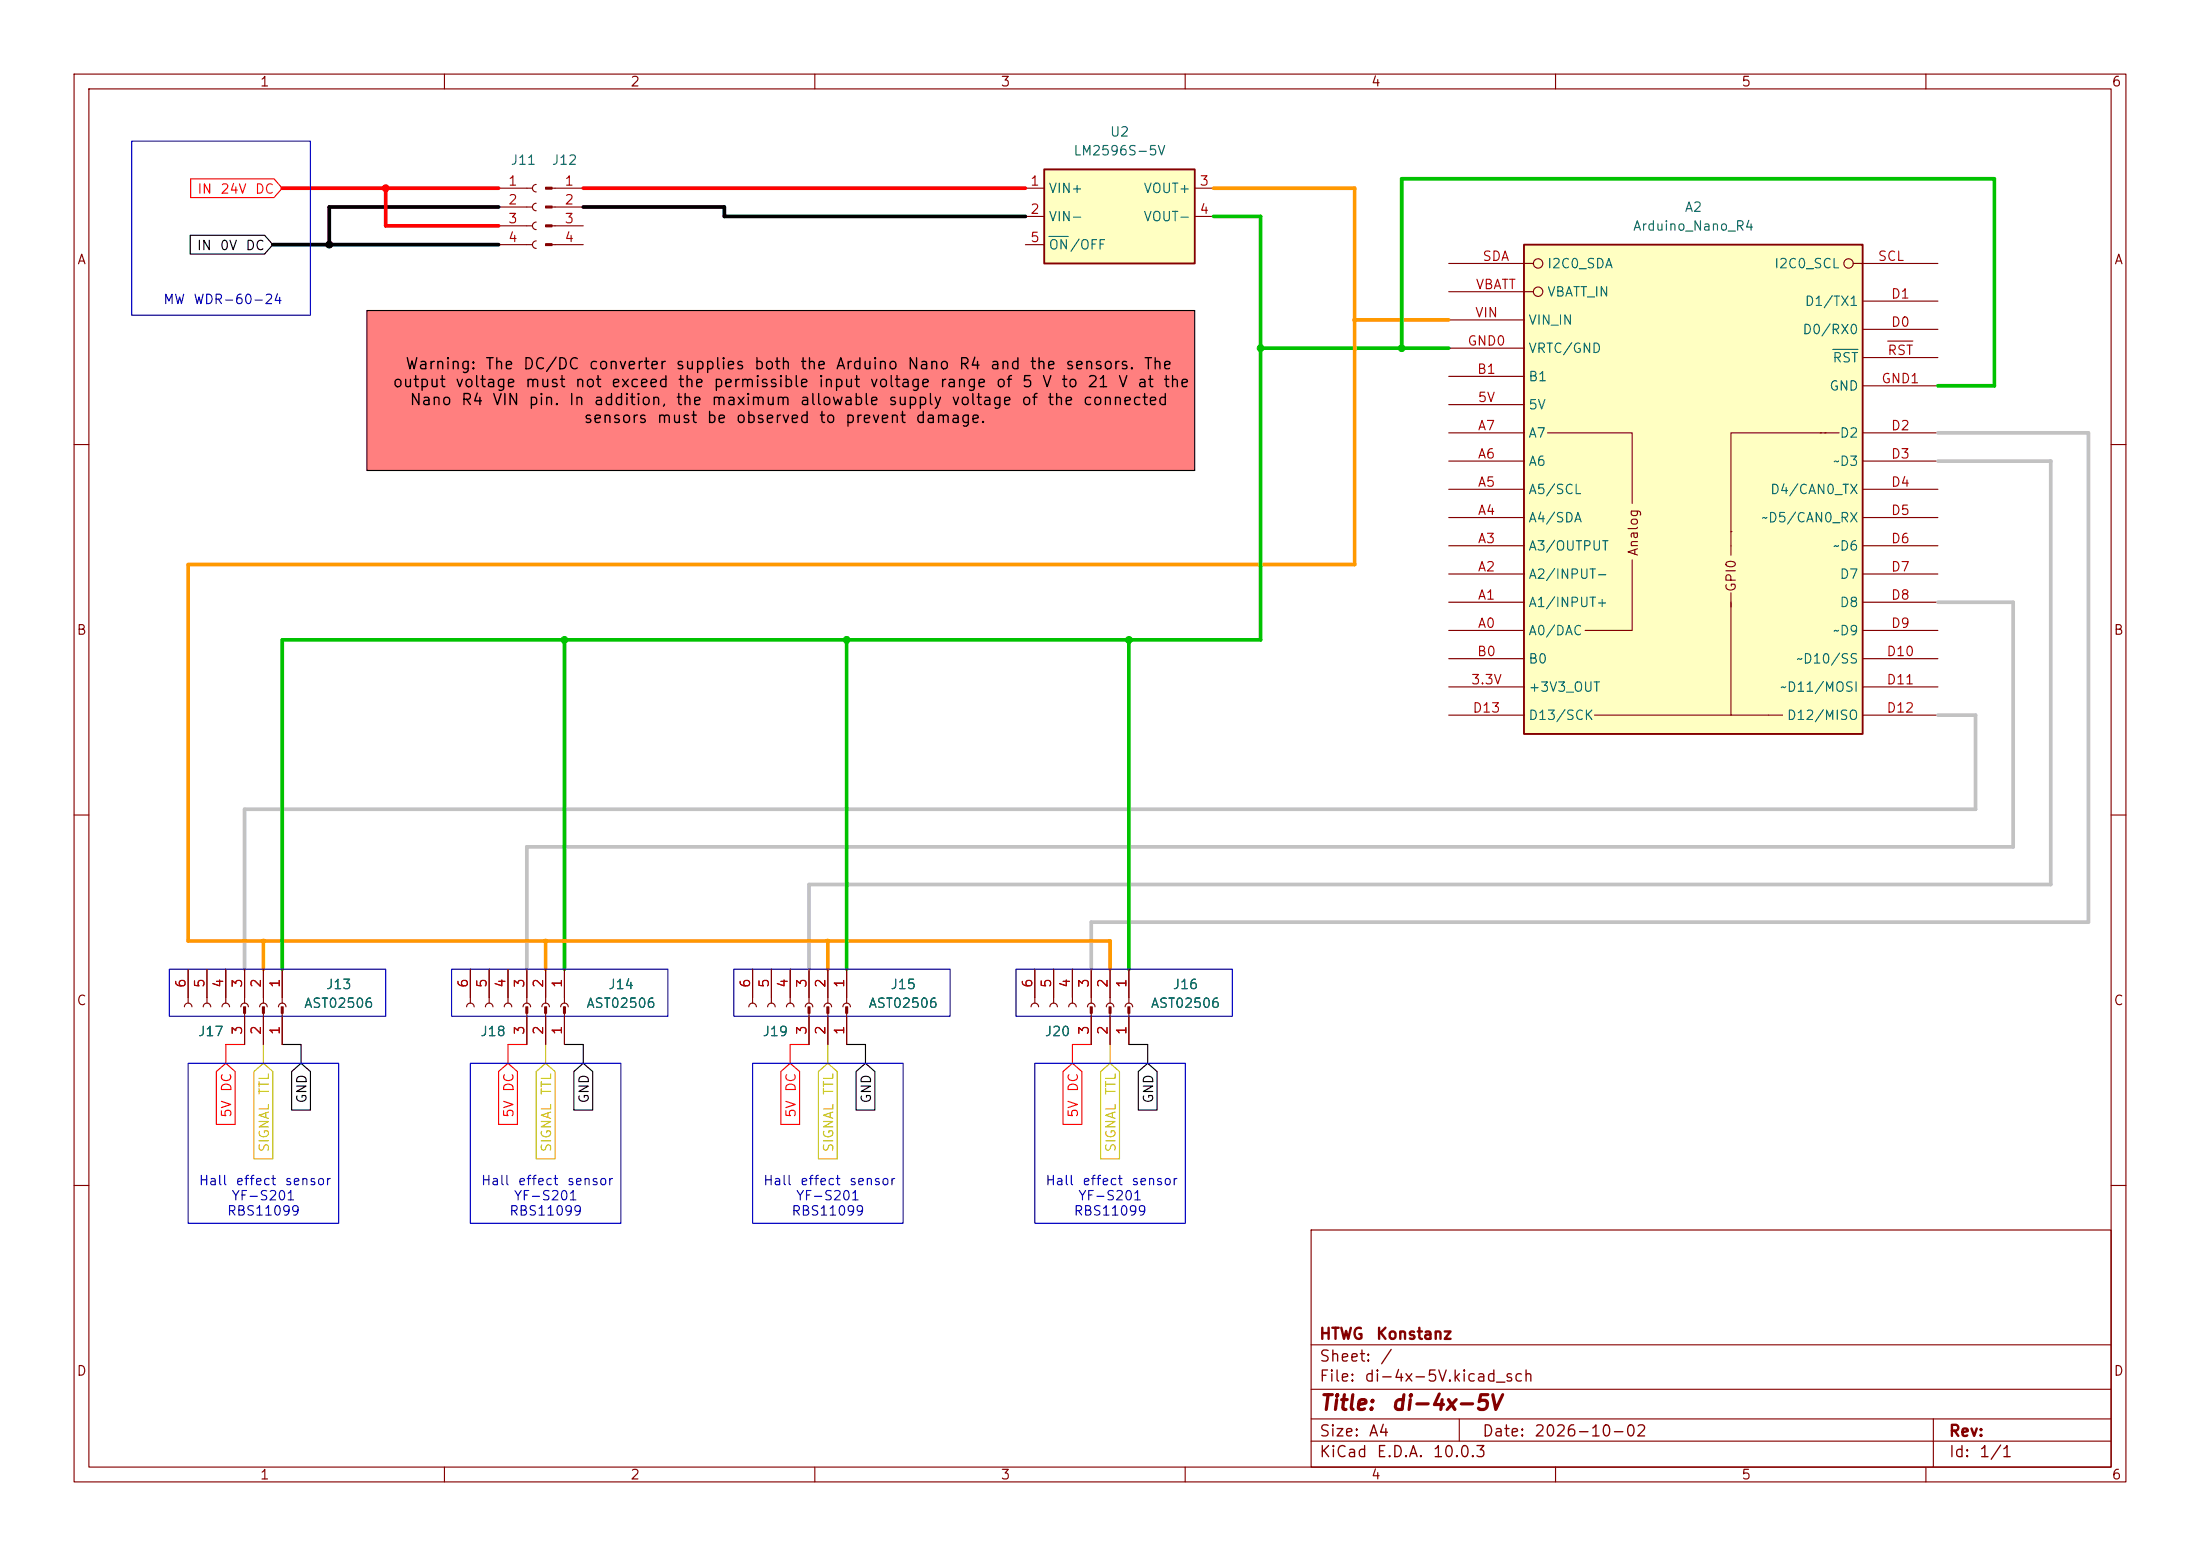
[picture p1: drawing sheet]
<svg xmlns="http://www.w3.org/2000/svg" width="297mm" height="210mm" viewBox="0 0 297 210" stroke-linecap="round" stroke-linejoin="round" font-family="sans-serif">
<g fill="none" stroke="#840000" stroke-width=".15">
<path d="M10 10h277v190h-277zM12 12h273v186h-273zM60 10v2M110 10v2M160 10v2M210 10v2M260 10v2M10 60h2M285 60h2M10 110h2M285 110h2M10 160h2"/>
<path d="M177 166h108v32h-108zM285 160h2M60 198v2M110 198v2M160 198v2M177 194.5h108M177 191.5h108M177 187.5h108M177 181.5h108M197 191.5v3M210 198v2M260 198v2"/>
<path d="M261 191.5v6.5"/>
</g>
<path d="M49.5 41.9h111.8v21.6h-111.8z" fill="#ff7f7f"/>
<path d="M205.7 33h45.8v66.1h-45.8z" fill="#ffffc2"/>
<path d="M205.7 33h45.8v66.1h-45.8z" fill="none" stroke="#840000" stroke-width=".25"/>
<g fill="none" stroke="#840000" stroke-width=".15">
<path d="M67.3 25.4h4.6M67.3 27.9h4.6M67.3 30.5h4.6M67.3 33h4.6M72.4 24.9a.51 .51 0 0 0-.5 .5 .51 .51 0 0 0 .5 .5M72.4 27.4a.51 .51 0 0 0-.5 .5 .51 .51 0 0 0 .5 .5M72.4 30a.51 .51 0 0 0-.5 .5 .51 .51 0 0 0 .5 .5M72.4 32.5a.51 .51 0 0 0-.5 .5 .51 .51 0 0 0 .5 .5M195.6 35.6h11.4M195.6 39.4h11.4M250.2 35.6h11.4M195.6 58.4h10.1"/>
<path d="M195.6 54.6h10.1M195.6 50.8h10.1M195.6 47h10.1M195.6 43.2h10.1M208.9 58.4h11.4v9.5M245.7 58.4h.1M246.4 58.4h.1M246.4 58.4h-12.7v16.5M246.4 58.4h1.9M251.5 58.4h10.1M251.5 44.5h10.1M251.5 40.6h10.1"/>
<path d="M251.5 52.1h10.1M251.5 48.3h10.1M195.6 77.5h10.1M195.6 73.7h10.1M195.6 69.9h10.1M195.6 66h10.1M195.6 62.2h10.1M220.3 75.6v9.5h-6.3M233.7 71.8h.1M251.5 77.5h10.1M251.5 73.7h10.1M251.5 69.9h10.1"/>
<path d="M251.5 66h10.1M251.5 62.2h10.1M195.6 96.5h10.1M195.6 92.7h10.1M195.6 85.1h10.1M195.6 81.3h10.1M195.6 88.9h10.1M215.3 96.5h18.4M233.7 81.3v15.2h7M233.7 80v1.9M251.5 96.5h10.1M251.5 92.7h10.1"/>
<path d="M251.5 85.1h10.1M251.5 81.3h10.1M251.5 88.9h10.1M24.9 135.9a.51 .51 0 0 1 .5-.5 .51 .51 0 0 1 .5 .5M25.4 130.8v4.6M27.4 135.9a.51 .51 0 0 1 .5-.5 .51 .51 0 0 1 .5 .5M27.9 130.8v4.6M30 135.9a.51 .51 0 0 1 .5-.5 .51 .51 0 0 1 .5 .5M30.5 130.8v4.6M32.5 135.9a.51 .51 0 0 1 .5-.5 .51 .51 0 0 1 .5 .5M33 130.8v4.6M33 136.8v4.2"/>
<path d="M35.1 135.9a.51 .51 0 0 1 .5-.5 .51 .51 0 0 1 .5 .5M35.6 130.8v4.6M35.6 136.8v4.2M37.6 135.9a.51 .51 0 0 1 .5-.5 .51 .51 0 0 1 .5 .5M38.1 130.8v4.6M38.1 136.8v4.2M63 135.9a.51 .51 0 0 1 .5-.5 .51 .51 0 0 1 .5 .5M63.5 130.8v4.6M65.5 135.9a.51 .51 0 0 1 .5-.5 .51 .51 0 0 1 .5 .5M66 130.8v4.6M68.1 135.9a.51 .51 0 0 1 .5-.5 .51 .51 0 0 1 .5 .5M68.6 130.8v4.6"/>
<path d="M70.6 135.9a.51 .51 0 0 1 .5-.5 .51 .51 0 0 1 .5 .5M71.1 130.8v4.6M73.2 135.9a.51 .51 0 0 1 .5-.5 .51 .51 0 0 1 .5 .5M73.7 130.8v4.6M75.7 135.9a.51 .51 0 0 1 .5-.5 .51 .51 0 0 1 .5 .5M76.2 130.8v4.6M139.2 135.9a.51 .51 0 0 1 .5-.5 .51 .51 0 0 1 .5 .5M139.7 130.8v4.6M141.7 135.9a.51 .51 0 0 1 .5-.5 .51 .51 0 0 1 .5 .5M142.2 130.8v4.6M144.3 135.9a.51 .51 0 0 1 .5-.5 .51 .51 0 0 1 .5 .5M144.8 130.8v4.6"/>
<path d="M146.8 135.9a.51 .51 0 0 1 .5-.5 .51 .51 0 0 1 .5 .5M147.3 130.8v4.6M147.3 136.8v4.2M149.4 135.9a.51 .51 0 0 1 .5-.5 .51 .51 0 0 1 .5 .5M149.9 130.8v4.6M149.9 136.8v4.2M151.9 135.9a.51 .51 0 0 1 .5-.5 .51 .51 0 0 1 .5 .5M152.4 130.8v4.6M152.4 136.8v4.2"/>
<circle cx="207.6" cy="39.4" r=".63"/>
<circle cx="207.6" cy="35.6" r=".63"/>
<circle cx="249.6" cy="35.6" r=".63"/>
</g>
<path d="M247.4 47.2h3.4" fill="none" stroke="#006464" stroke-width=".15"/>
<path d="M254.8 46h3.4" fill="none" stroke="#a90000" stroke-width=".15"/>
<g fill="#840000" stroke="#840000" stroke-width=".15">
<path d="M152.3 135.9h.2v.9h-.2z"/>
<path d="M149.7 135.9h.3v.9h-.3z"/>
<path d="M147.2 135.9h.2v.9h-.2z"/>
<path d="M38 135.9h.2v.9h-.2z"/>
<path d="M35.4 135.9h.3v.9h-.3z"/>
<path d="M32.9 135.9h.2v.9h-.2z"/>
</g>
<path d="M141 22.9h20.3v12.7h-20.3z" fill="#ffffc2"/>
<path d="M141 22.9h20.3v12.7h-20.3z" fill="none" stroke="#840000" stroke-width=".25"/>
<g fill="none" stroke="#840000" stroke-width=".15">
<path d="M74.5 25.4h4.2M74.5 33h4.2M74.5 27.9h4.2M74.5 30.5h4.2M138.4 25.4h2.6M138.4 29.2h2.6M138.4 33h2.6M161.3 25.4h2.5M161.3 29.2h2.5M25.4 130.8v3.8M27.9 130.8v3.8M30.5 130.8v3.8"/>
<path d="M33 130.8v3.8M33 137.2v3.8M35.6 130.8v3.8M35.6 137.2v3.8M38.1 130.8v3.8M38.1 137.2v3.8M63.5 130.8v3.8M66 130.8v3.8M68.6 130.8v3.8M71.1 130.8v3.8M71.1 136.8v4.2M73.7 130.8v3.8"/>
<path d="M73.7 136.8v4.2M76.2 130.8v3.8M76.2 136.8v4.2M101.1 135.9a.51 .51 0 0 1 .5-.5 .51 .51 0 0 1 .5 .5M101.6 130.8v4.6M103.6 135.9a.51 .51 0 0 1 .5-.5 .51 .51 0 0 1 .5 .5M104.1 130.8v4.6M106.2 135.9a.51 .51 0 0 1 .5-.5 .51 .51 0 0 1 .5 .5M106.7 130.8v4.6M108.7 135.9a.51 .51 0 0 1 .5-.5 .51 .51 0 0 1 .5 .5M109.2 130.8v4.6M109.2 136.8v4.2"/>
<path d="M111.3 135.9a.51 .51 0 0 1 .5-.5 .51 .51 0 0 1 .5 .5M111.8 130.8v4.6M111.8 136.8v4.2M113.8 135.9a.51 .51 0 0 1 .5-.5 .51 .51 0 0 1 .5 .5M114.3 130.8v4.6M114.3 136.8v4.2M139.7 130.8v3.8M142.2 130.8v3.8M144.8 130.8v3.8M147.3 130.8v3.8M147.3 137.2v3.8M149.9 130.8v3.8"/>
<path d="M149.9 137.2v3.8M152.4 130.8v3.8M152.4 137.2v3.8"/>
</g>
<path d="M141.6 31.9h2.6" fill="none" stroke="#006464" stroke-width=".15"/>
<g fill="#840000" stroke="#840000" stroke-width=".15">
<path d="M73.7 25.3h.8v.2h-.8z"/>
<path d="M73.7 27.8h.8v.3h-.8z"/>
<path d="M73.7 30.4h.8v.2h-.8z"/>
<path d="M73.7 32.9h.8v.2h-.8z"/>
<path d="M76.1 135.9h.2v.9h-.2z"/>
<path d="M73.5 135.9h.3v.9h-.3z"/>
<path d="M71 135.9h.2v.9h-.2z"/>
<path d="M114.2 135.9h.2v.9h-.2z"/>
<path d="M111.6 135.9h.3v.9h-.3z"/>
<path d="M109.1 135.9h.2v.9h-.2z"/>
</g>
<path d="M25.7 31.7h10l1.1 1.3-1.1 1.3h-10zM49.5 41.9h111.8v21.6h-111.8zM38.1 141h2.5v2.5M39.4 144.6l1.2-1.1 1.3 1.1v5.2h-2.5zM76.2 141h2.5v2.5M77.5 144.6l1.2-1.1 1.3 1.1v5.2h-2.5zM114.3 141h2.5v2.5M115.6 144.6l1.2-1.1 1.3 1.1v5.2h-2.5zM152.4 141h2.5v2.5M153.7 144.6l1.2-1.1 1.3 1.1v5.2h-2.5z" fill="none" stroke="#000" stroke-width=".15"/>
<path d="M34.3 144.6l1.3-1.1 1.2 1.1v11.8h-2.5zM35.6 141v2.5M72.4 144.6l1.3-1.1 1.2 1.1v11.8h-2.5zM73.7 141v2.5M110.5 144.6l1.3-1.1 1.2 1.1v11.8h-2.5zM111.8 141v2.5M148.6 144.6l1.3-1.1 1.2 1.1v11.8h-2.5zM149.9 141v2.5" fill="none" stroke="#c2c200" stroke-width=".15"/>
<path d="M25.7 24.1h11.3l1.1 1.3-1.1 1.3h-11.3zM29.2 144.6l1.3-1.1 1.3 1.1v7.2h-2.6zM33 141h-2.5v2.5M67.3 144.6l1.3-1.1 1.3 1.1v7.2h-2.6zM71.1 141h-2.5v2.5M105.4 144.6l1.3-1.1 1.3 1.1v7.2h-2.6zM109.2 141h-2.5v2.5M143.5 144.6l1.3-1.1 1.3 1.1v7.2h-2.6zM147.3 141h-2.5v2.5" fill="none" stroke="#f00" stroke-width=".15"/>
<path d="M163.8 25.4h19.1v50.8h-157.5v50.8h124.5v3.8M182.9 43.2h12.7M35.6 127v3.8M73.7 127v3.8M111.8 127v3.8" fill="none" stroke="#f90" stroke-width=".5"/>
<path d="M163.8 29.2h6.4v57.2h-132.1v44.4M170.2 47h25.4M189.2 47v-22.9h80v28h-7.6M76.2 86.4v44.4M114.3 86.4v44.4M152.4 86.4v44.4" fill="none" stroke="#00c200" stroke-width=".5"/>
<path d="M261.6 58.4h20.3v66.1h-134.6v6.3M261.6 62.2h15.3v57.2h-167.7v11.4M261.6 81.3h10.2v33h-200.7v16.5M261.6 96.5h5.1v12.7h-233.7v21.6" fill="none" stroke="#c2c2c2" stroke-width=".5"/>
<path d="M36.8 33h30.5M67.3 27.9h-22.9v5.1M78.7 27.9h19.1v1.3h40.6" fill="none" stroke="#000" stroke-width=".5"/>
<path d="M38.1 25.4h29.2M52.1 25.4v5.1h15.2M78.7 25.4h59.7" fill="none" stroke="#f00" stroke-width=".5"/>
<path d="M17.8 19.1h24.1v23.4h-24.1zM22.9 130.8h29.2v6.4h-29.2zM61 130.8h29.2v6.4h-29.2zM99.1 130.8h29.2v6.4h-29.2zM137.2 130.8h29.2v6.4h-29.2zM25.4 143.5h20.3v21.6h-20.3zM63.5 143.5h20.3v21.6h-20.3zM101.6 143.5h20.3v21.6h-20.3zM139.7 143.5h20.3v21.6h-20.3z" fill="none" stroke="#0000c2" stroke-width=".15"/>
<g fill="#00c200" stroke="#00c200" stroke-width=".14">
<circle cx="189.2" cy="47" r=".46"/>
<circle cx="152.4" cy="86.4" r=".46"/>
<circle cx="114.3" cy="86.4" r=".46"/>
<circle cx="76.2" cy="86.4" r=".46"/>
<circle cx="170.2" cy="47" r=".46"/>
</g>
<g fill="#f90" stroke="#f90" stroke-width=".14">
<circle cx="182.9" cy="43.2" r=".25"/>
<circle cx="73.7" cy="127" r=".25"/>
<circle cx="35.6" cy="127" r=".25"/>
<circle cx="111.8" cy="127" r=".25"/>
</g>
<circle cx="52.1" cy="25.4" r=".46" fill="#f00" stroke="#f00" stroke-width=".14"/>
<circle cx="44.4" cy="33" r=".46" fill="#000" stroke="#000" stroke-width=".14"/>
<g font-size="2" fill="#840000">
<text x="178" y="190.8">Title:</text>
<text x="187.7" y="190.8">di-4x-5V</text>
</g>
<g font-size="1.5">
<text x="52.9" y="52.6">output</text>
<text x="54.6" y="50.2">Warning:</text>
<text x="61.3" y="52.6">voltage</text>
<text x="65.4" y="50.2">The</text>
<text x="70.5" y="50.2">DC/DC</text>
<text x="70.8" y="52.6">must</text>
<text x="77.5" y="52.6">not</text>
<text x="79.4" y="50.2">converter</text>
<text x="82.4" y="52.6">exceed</text>
<text x="91.1" y="50.2">supplies</text>
<text x="91.4" y="52.6">the</text>
<text x="96.2" y="52.6">permissible</text>
<text x="101.7" y="50.2">both</text>
<text x="107.9" y="50.2">the</text>
<text x="110.4" y="52.6">input</text>
<text x="112.7" y="50.2">Arduino</text>
<text x="117.3" y="52.6">voltage</text>
<text x="122.4" y="50.2">Nano</text>
<text x="126.7" y="52.6">range</text>
<text x="129.3" y="50.2">R4</text>
<text x="133.5" y="50.2">and</text>
<text x="134.3" y="52.6">of</text>
<text x="137.8" y="52.6">5</text>
<text x="138.9" y="50.2">the</text>
<text x="140.6" y="52.6">V</text>
<text x="143.2" y="52.6">to</text>
<text x="143.7" y="50.2">sensors.</text>
<text x="146.7" y="52.6">21</text>
<text x="150.8" y="52.6">V</text>
<text x="153.4" y="52.6">at</text>
<text x="154.3" y="50.2">The</text>
<text x="156.9" y="52.6">the</text>
<text x="55.2" y="55.1">Nano</text>
<text x="62.1" y="55.1">R4</text>
<text x="66.4" y="55.1">VIN</text>
<text x="71.2" y="55.1">pin.</text>
<text x="76.7" y="55.1">In</text>
<text x="78.7" y="57.5">sensors</text>
<text x="80" y="55.1">addition,</text>
<text x="88.6" y="57.5">must</text>
<text x="91.1" y="55.1">the</text>
<text x="95.3" y="57.5">be</text>
<text x="95.9" y="55.1">maximum</text>
<text x="99.2" y="57.5">observed</text>
<text x="107.9" y="55.1">allowable</text>
<text x="110.5" y="57.5">to</text>
<text x="114" y="57.5">prevent</text>
<text x="119.8" y="55.1">supply</text>
<text x="123.5" y="57.5">damage.</text>
<text x="128.3" y="55.1">voltage</text>
<text x="137.8" y="55.1">of</text>
<text x="141.3" y="55.1">the</text>
<text x="146.1" y="55.1">connected</text>
</g>
<g font-size="1.5" fill="#840000">
<text x="178" y="184.2">Sheet:</text>
<text x="178" y="181.2">HTWG</text>
<text x="185.7" y="181.2">Konstanz</text>
<text x="186.2" y="184.2">/</text>
<text x="178" y="186.9">File:</text>
<text x="184.1" y="186.9">di-4x-5V.kicad_sch</text>
<text x="178" y="197.1">KiCad</text>
<text x="178" y="194.3">Size:</text>
<text x="184.7" y="194.3">A4</text>
<text x="185.7" y="197.1">E.D.A.</text>
<text x="193.3" y="197.1">10.0.3</text>
<text x="200" y="194.3">Date:</text>
<text x="207" y="194.3">2026-10-02</text>
<text x="263" y="194.3">Rev:</text>
<text x="263" y="197.1">Id:</text>
<text x="267.1" y="197.1">1/1</text>
</g>
<g font-size="1.3" fill="#840000">
<text x="35" y="12">1</text>
<text x="85" y="12">2</text>
<text x="135" y="12">3</text>
<text x="185" y="12">4</text>
<text x="235" y="12">5</text>
<text x="285" y="12">6</text>
<text x="10.3" y="36">A</text>
<text x="285.3" y="36">A</text>
<text x="221.4" y="75.2" transform="rotate(-90 221.4 75.2)">Analog</text>
<text x="234.7" y="80" transform="rotate(-90 234.7 80)">GPI0</text>
<text x="10.3" y="86">B</text>
<text x="285.3" y="86">B</text>
<text x="10.3" y="136">C</text>
<text x="285.3" y="136">C</text>
<text x="10.3" y="186">D</text>
<text x="285.3" y="186">D</text>
<text x="35" y="200">1</text>
<text x="85" y="200">2</text>
<text x="135" y="200">3</text>
<text x="185" y="200">4</text>
<text x="235" y="200">5</text>
<text x="285" y="200">6</text>
</g>
<g font-size="1.3" fill="#006464">
<text x="68.8" y="22.6">J11</text>
<text x="74.4" y="22.6">J12</text>
<text x="144.8" y="21.3">LM2596S-5V</text>
<text x="149.8" y="18.8">U2</text>
<text x="141.5" y="26.4">VIN+</text>
<text x="154.3" y="26.4">VOUT+</text>
<text x="227.3" y="28.9">A2</text>
<text x="141.5" y="30.2">VIN-</text>
<text x="141.5" y="34">ON/OFF</text>
<text x="154.3" y="30.2">VOUT-</text>
<text x="220.4" y="31.5">Arduino_Nano_R4</text>
<text x="208.8" y="36.5">I2C0_SDA</text>
<text x="208.8" y="40.3">VBATT_IN</text>
<text x="239.4" y="36.5">I2C0_SCL</text>
<text x="243.6" y="41.6">D1/TX1</text>
<text x="206.2" y="48">VRTC/GND</text>
<text x="206.2" y="44.2">VIN_IN</text>
<text x="243.2" y="45.4">D0/RX0</text>
<text x="206.2" y="51.8">B1</text>
<text x="246.9" y="53">GND</text>
<text x="247.3" y="49.2">RST</text>
<text x="206.2" y="55.6">5V</text>
<text x="206.2" y="59.4">A7</text>
<text x="248.3" y="59.4">D2</text>
<text x="206.2" y="63.2">A6</text>
<text x="247.4" y="63.2">~D3</text>
<text x="206.2" y="70.8">A4/SDA</text>
<text x="206.2" y="67">A5/SCL</text>
<text x="237.7" y="70.8">~D5/CAN0_RX</text>
<text x="238.9" y="67">D4/CAN0_TX</text>
<text x="206.2" y="74.6">A3/OUTPUT</text>
<text x="247.4" y="74.6">~D6</text>
<text x="206.2" y="82.3">A1/INPUT+</text>
<text x="206.2" y="78.4">A2/INPUT-</text>
<text x="248.3" y="78.4">D7</text>
<text x="248.3" y="82.3">D8</text>
<text x="206.2" y="86.1">A0/DAC</text>
<text x="206.2" y="89.9">B0</text>
<text x="242.4" y="89.9">~D10/SS</text>
<text x="247.4" y="86.1">~D9</text>
<text x="206.2" y="93.7">+3V3_OUT</text>
<text x="240.2" y="93.7">~D11/MOSI</text>
<text x="206.2" y="97.5">D13/SCK</text>
<text x="241.1" y="97.5">D12/MISO</text>
<text x="41" y="136.4">AST02506</text>
<text x="43.9" y="133.8">J13</text>
<text x="79.1" y="136.4">AST02506</text>
<text x="82" y="133.8">J14</text>
<text x="117.2" y="136.4">AST02506</text>
<text x="120.1" y="133.8">J15</text>
<text x="155.3" y="136.4">AST02506</text>
<text x="158.2" y="133.8">J16</text>
<text x="26.7" y="140.2">J17</text>
<text x="64.8" y="140.2">J18</text>
<text x="102.9" y="140.2">J19</text>
<text x="141" y="140.2">J20</text>
</g>
<g font-size="1.3" fill="#f00">
<text x="26.5" y="26.5">IN</text>
<text x="29.7" y="26.5">24V</text>
<text x="34.3" y="26.5">DC</text>
<text x="31.5" y="147.5" transform="rotate(-90 31.5 147.5)">DC</text>
<text x="69.6" y="147.5" transform="rotate(-90 69.6 147.5)">DC</text>
<text x="107.7" y="147.5" transform="rotate(-90 107.7 147.5)">DC</text>
<text x="145.8" y="147.5" transform="rotate(-90 145.8 147.5)">DC</text>
<text x="31.5" y="150.9" transform="rotate(-90 31.5 150.9)">5V</text>
<text x="69.6" y="150.9" transform="rotate(-90 69.6 150.9)">5V</text>
<text x="107.7" y="150.9" transform="rotate(-90 107.7 150.9)">5V</text>
<text x="145.8" y="150.9" transform="rotate(-90 145.8 150.9)">5V</text>
</g>
<g font-size="1.3" fill="#a90000">
<text x="68.5" y="25.4">1</text>
<text x="68.5" y="27.9">2</text>
<text x="76.1" y="25.4">1</text>
<text x="76.1" y="27.9">2</text>
<text x="139" y="25.4">1</text>
<text x="139" y="29.2">2</text>
<text x="161.9" y="25.4">3</text>
<text x="161.9" y="29.2">4</text>
<text x="68.5" y="30.5">3</text>
<text x="68.5" y="33">4</text>
<text x="76.1" y="30.5">3</text>
<text x="76.1" y="33">4</text>
<text x="139" y="33">5</text>
<text x="200" y="35.5">SDA</text>
<text x="253.4" y="35.5">SCL</text>
<text x="199.1" y="39.3">VBATT</text>
<text x="255.2" y="40.6">D1</text>
<text x="198" y="47">GND0</text>
<text x="199" y="43.2">VIN</text>
<text x="255.2" y="44.4">D0</text>
<text x="199.3" y="50.8">B1</text>
<text x="253.9" y="52">GND1</text>
<text x="254.7" y="48.2">RST</text>
<text x="199.4" y="54.6">5V</text>
<text x="199.4" y="58.4">A7</text>
<text x="255.2" y="58.4">D2</text>
<text x="199.4" y="62.2">A6</text>
<text x="255.2" y="62.2">D3</text>
<text x="199.4" y="69.8">A4</text>
<text x="199.4" y="66">A5</text>
<text x="255.2" y="66">D4</text>
<text x="255.2" y="69.8">D5</text>
<text x="199.4" y="77.4">A2</text>
<text x="199.4" y="73.6">A3</text>
<text x="255.2" y="73.6">D6</text>
<text x="255.2" y="77.4">D7</text>
<text x="199.4" y="81.3">A1</text>
<text x="255.2" y="81.3">D8</text>
<text x="199.3" y="88.9">B0</text>
<text x="199.4" y="85.1">A0</text>
<text x="254.6" y="88.9">D10</text>
<text x="255.2" y="85.1">D9</text>
<text x="198.5" y="92.7">3.3V</text>
<text x="254.6" y="92.7">D11</text>
<text x="198.7" y="96.5">D13</text>
<text x="254.6" y="96.5">D12</text>
<text x="25.4" y="133.4" transform="rotate(-90 25.4 133.4)">6</text>
<text x="27.9" y="133.4" transform="rotate(-90 27.9 133.4)">5</text>
<text x="30.5" y="133.4" transform="rotate(-90 30.5 133.4)">4</text>
<text x="33" y="133.4" transform="rotate(-90 33 133.4)">3</text>
<text x="35.5" y="133.4" transform="rotate(-90 35.5 133.4)">2</text>
<text x="38.1" y="133.4" transform="rotate(-90 38.1 133.4)">1</text>
<text x="63.5" y="133.4" transform="rotate(-90 63.5 133.4)">6</text>
<text x="66" y="133.4" transform="rotate(-90 66 133.4)">5</text>
<text x="68.6" y="133.4" transform="rotate(-90 68.6 133.4)">4</text>
<text x="71.1" y="133.4" transform="rotate(-90 71.1 133.4)">3</text>
<text x="73.6" y="133.4" transform="rotate(-90 73.6 133.4)">2</text>
<text x="76.2" y="133.4" transform="rotate(-90 76.2 133.4)">1</text>
<text x="101.6" y="133.4" transform="rotate(-90 101.6 133.4)">6</text>
<text x="104.1" y="133.4" transform="rotate(-90 104.1 133.4)">5</text>
<text x="106.7" y="133.4" transform="rotate(-90 106.7 133.4)">4</text>
<text x="109.2" y="133.4" transform="rotate(-90 109.2 133.4)">3</text>
<text x="111.7" y="133.4" transform="rotate(-90 111.7 133.4)">2</text>
<text x="114.3" y="133.4" transform="rotate(-90 114.3 133.4)">1</text>
<text x="139.7" y="133.4" transform="rotate(-90 139.7 133.4)">6</text>
<text x="142.2" y="133.4" transform="rotate(-90 142.2 133.4)">5</text>
<text x="144.8" y="133.4" transform="rotate(-90 144.8 133.4)">4</text>
<text x="147.3" y="133.4" transform="rotate(-90 147.3 133.4)">3</text>
<text x="149.8" y="133.4" transform="rotate(-90 149.8 133.4)">2</text>
<text x="152.4" y="133.4" transform="rotate(-90 152.4 133.4)">1</text>
<text x="33" y="139.8" transform="rotate(-90 33 139.8)">3</text>
<text x="35.5" y="139.8" transform="rotate(-90 35.5 139.8)">2</text>
<text x="38.1" y="139.8" transform="rotate(-90 38.1 139.8)">1</text>
<text x="71.1" y="139.8" transform="rotate(-90 71.1 139.8)">3</text>
<text x="73.6" y="139.8" transform="rotate(-90 73.6 139.8)">2</text>
<text x="76.2" y="139.8" transform="rotate(-90 76.2 139.8)">1</text>
<text x="109.2" y="139.8" transform="rotate(-90 109.2 139.8)">3</text>
<text x="111.7" y="139.8" transform="rotate(-90 111.7 139.8)">2</text>
<text x="114.3" y="139.8" transform="rotate(-90 114.3 139.8)">1</text>
<text x="147.3" y="139.8" transform="rotate(-90 147.3 139.8)">3</text>
<text x="149.8" y="139.8" transform="rotate(-90 149.8 139.8)">2</text>
<text x="152.4" y="139.8" transform="rotate(-90 152.4 139.8)">1</text>
</g>
<g font-size="1.3">
<text x="26.5" y="34.1">IN</text>
<text x="29.6" y="34.1">0V</text>
<text x="33.1" y="34.1">DC</text>
<text x="41.7" y="149" transform="rotate(-90 41.7 149)">GND</text>
<text x="79.8" y="149" transform="rotate(-90 79.8 149)">GND</text>
<text x="117.9" y="149" transform="rotate(-90 117.9 149)">GND</text>
<text x="156" y="149" transform="rotate(-90 156 149)">GND</text>
</g>
<g font-size="1.3" fill="#0000c2">
<text x="21.9" y="41.4">MW</text>
<text x="26" y="41.4">WDR-60-24</text>
<text x="26.7" y="160.3">Hall</text>
<text x="31.7" y="160.3">effect</text>
<text x="38.3" y="160.3">sensor</text>
<text x="64.8" y="160.3">Hall</text>
<text x="69.8" y="160.3">effect</text>
<text x="76.4" y="160.3">sensor</text>
<text x="102.9" y="160.3">Hall</text>
<text x="107.9" y="160.3">effect</text>
<text x="114.5" y="160.3">sensor</text>
<text x="141" y="160.3">Hall</text>
<text x="146" y="160.3">effect</text>
<text x="152.6" y="160.3">sensor</text>
<text x="30.6" y="164.4">RBS11099</text>
<text x="31.2" y="162.3">YF-S201</text>
<text x="68.7" y="164.4">RBS11099</text>
<text x="69.3" y="162.3">YF-S201</text>
<text x="106.8" y="164.4">RBS11099</text>
<text x="107.4" y="162.3">YF-S201</text>
<text x="144.9" y="164.4">RBS11099</text>
<text x="145.5" y="162.3">YF-S201</text>
</g>
<g font-size="1.3" fill="#c2c200">
<text x="36.6" y="147.9" transform="rotate(-90 36.6 147.9)">TTL</text>
<text x="74.7" y="147.9" transform="rotate(-90 74.7 147.9)">TTL</text>
<text x="112.8" y="147.9" transform="rotate(-90 112.8 147.9)">TTL</text>
<text x="150.9" y="147.9" transform="rotate(-90 150.9 147.9)">TTL</text>
<text x="36.6" y="155.6" transform="rotate(-90 36.6 155.6)">SIGNAL</text>
<text x="74.7" y="155.6" transform="rotate(-90 74.7 155.6)">SIGNAL</text>
<text x="112.8" y="155.6" transform="rotate(-90 112.8 155.6)">SIGNAL</text>
<text x="150.9" y="155.6" transform="rotate(-90 150.9 155.6)">SIGNAL</text>
</g>
</svg>
